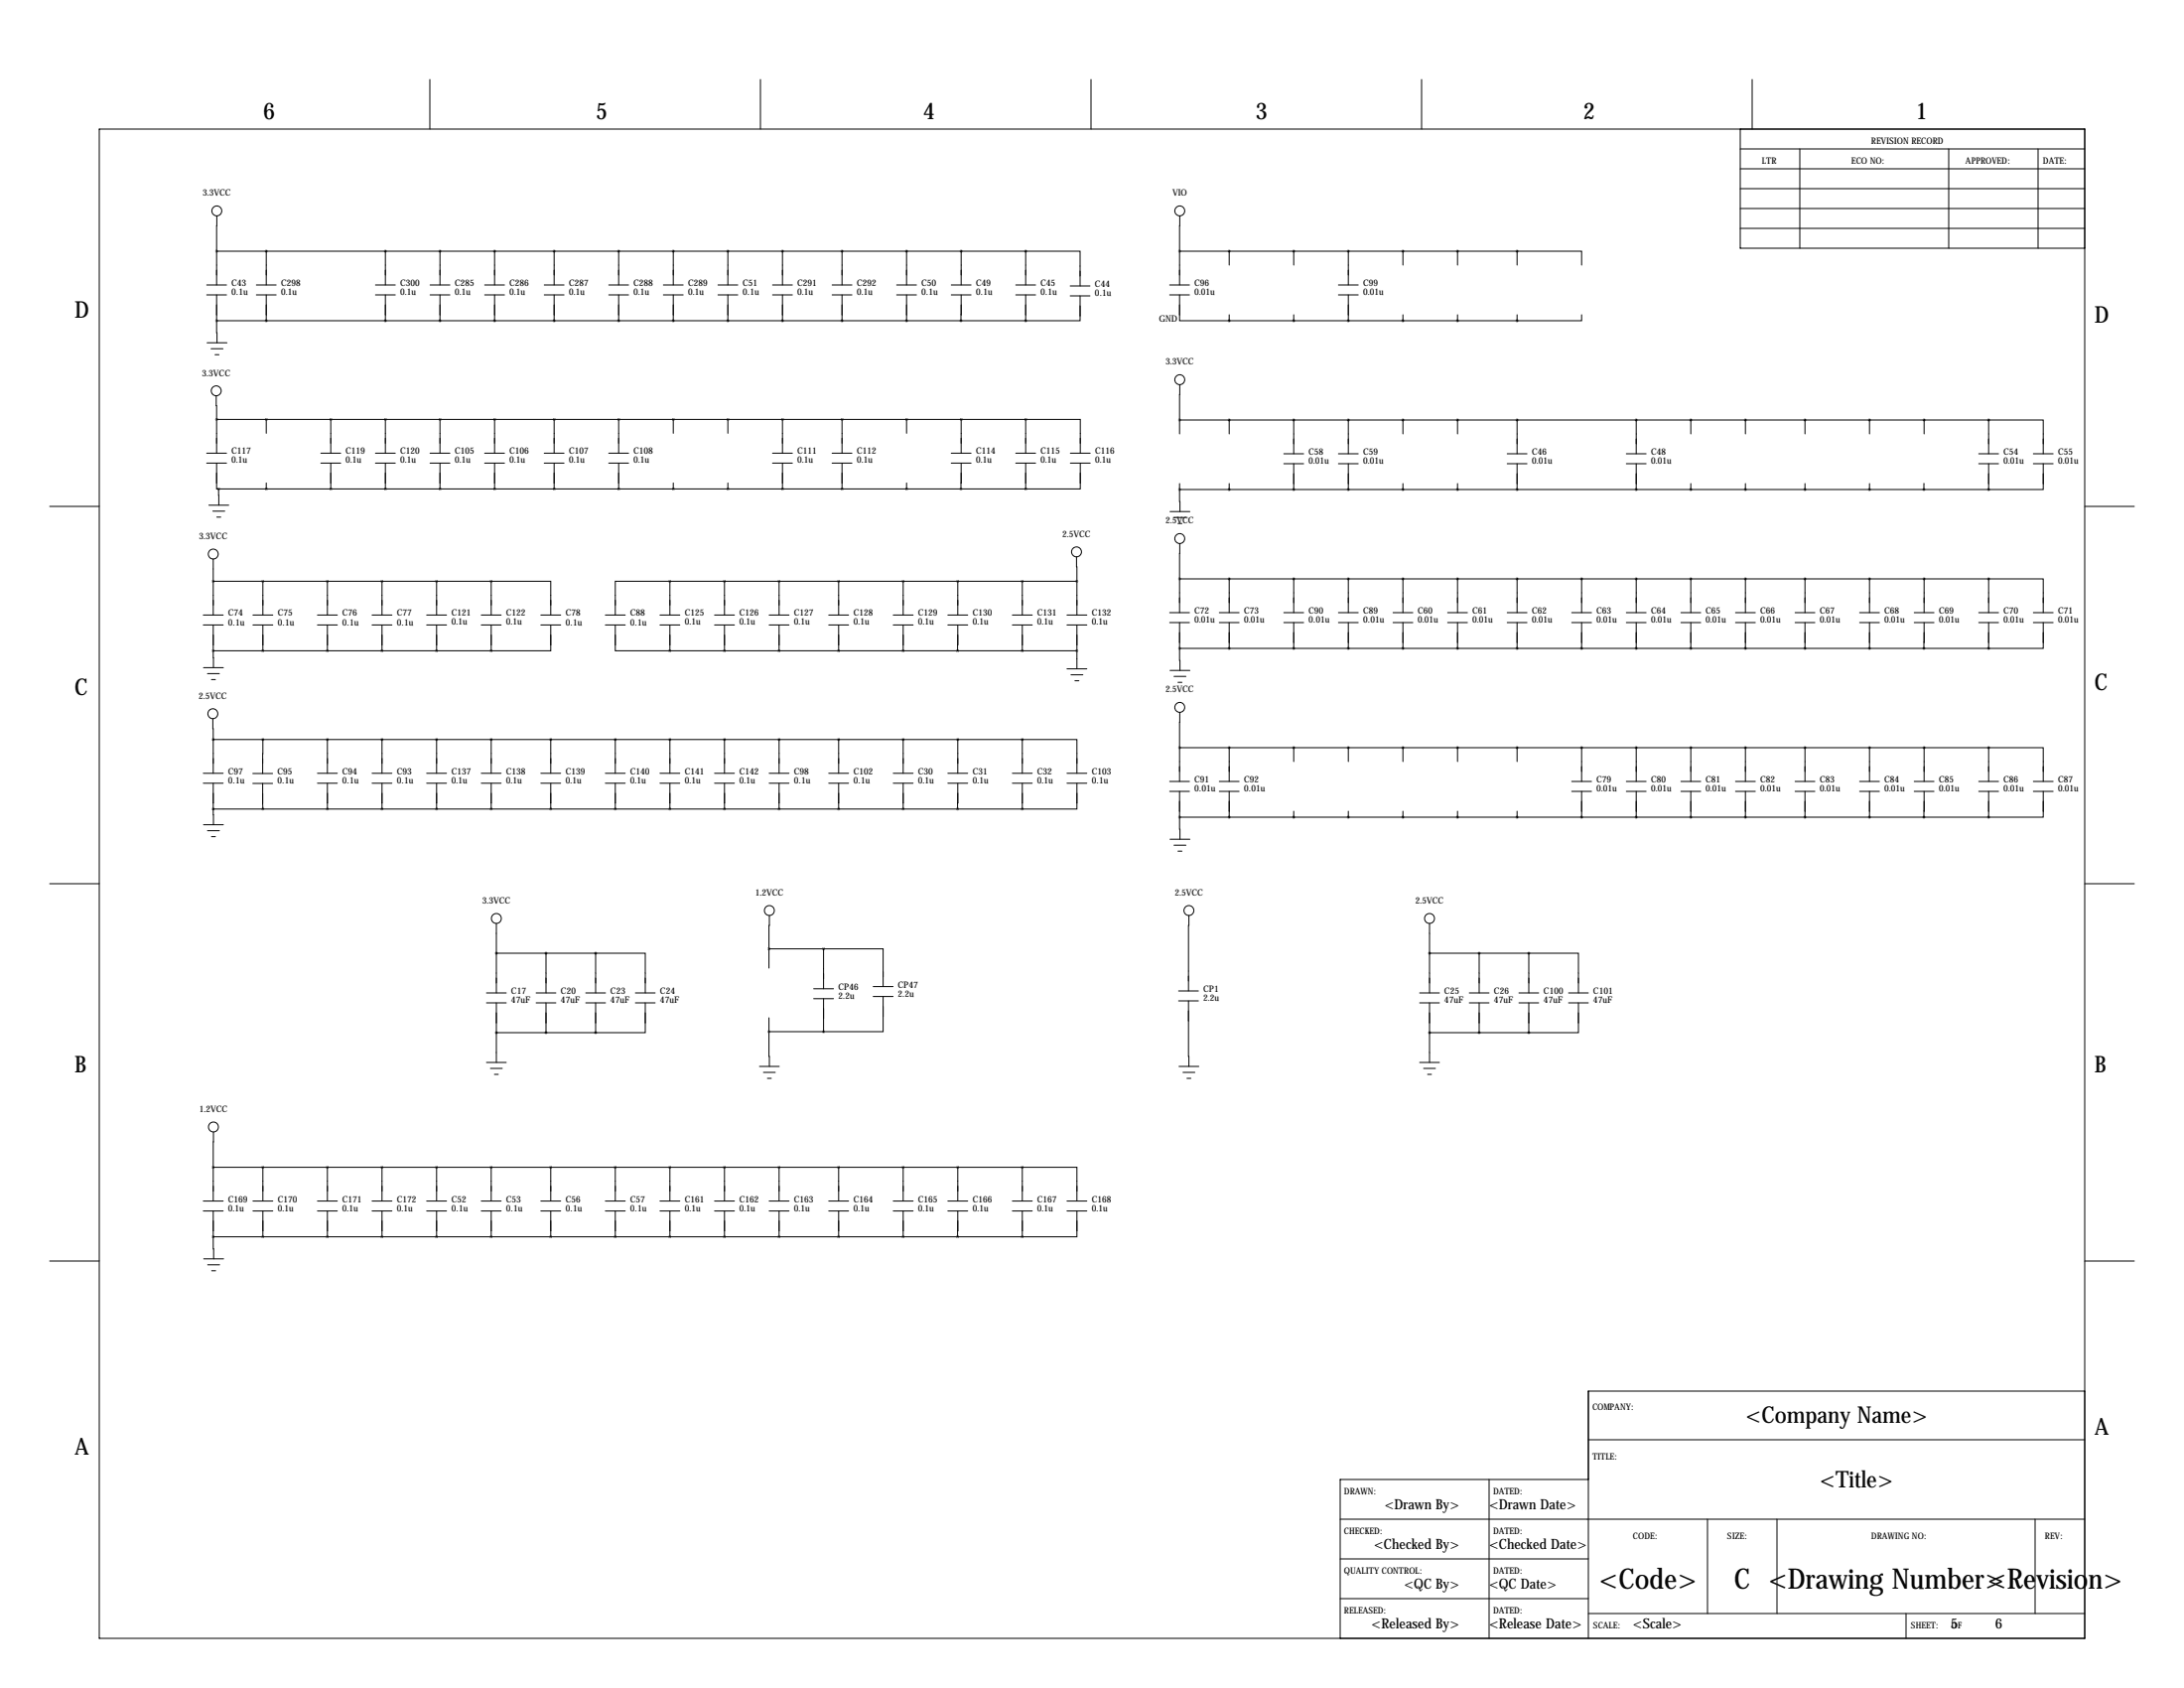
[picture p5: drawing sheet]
<svg xmlns="http://www.w3.org/2000/svg" width="559mm" height="432mm" viewBox="0 0 559 432" stroke-linecap="round" stroke-linejoin="round" font-family="sans-serif">
<g fill="none" stroke="#000" stroke-width=".25">
<path d="M25.4 33h508v386.1h-508zM110 20.3v12.7M194.6 20.3v12.7M279.1 20.3v12.7M363.7 20.3v12.7M445.3 38.1h88.1M445.3 33v30.5h88.1M448.3 20.3v12.7M460.5 38.1v25.4M498.6 38.1v25.4M521.5 38.1v25.4M55.5 55.2l-.1 9.1"/>
<path d="M301.9 55.2l-.1 9.1M445.3 48.3h88.1M445.3 43.2h88.1M445.3 53.3h88.1M445.3 58.4h88.1M52.9 72.9h5.1M52.9 75.4h5.1M55.4 64.3v8.6M55.4 75.4v6.6M55.4 64.3h207M65.6 72.9h5.1M65.6 75.4h5.1"/>
<path d="M68.1 64.3v8.6M68.1 75.4v6.6M96.1 72.9h5M96.1 75.4h5M98.6 64.3v8.6M98.6 75.4v6.6M110 72.9h5.1M110 75.4h5.1M112.6 64.3v8.6M112.6 75.4v6.6M124 72.9h5.1M124 75.4h5.1"/>
<path d="M126.5 64.3v8.6M126.5 75.4v6.6M139.2 72.9h5.1M139.2 75.4h5.1M141.8 64.3v8.6M141.8 75.4v6.6M155.8 72.9h5M155.8 75.4h5M158.3 64.3v8.6M158.3 75.4v6.6M169.7 72.9h5.1M169.7 75.4h5.1"/>
<path d="M172.3 64.3v8.6M172.3 75.4v6.6M183.7 72.9h5.1M183.7 75.4h5.1M186.2 64.3v8.6M186.2 75.4v6.6M197.7 72.9h5M197.7 75.4h5M200.2 64.3v8.6M200.2 75.4v6.6M212.9 72.9h5.1M212.9 75.4h5.1"/>
<path d="M215.4 64.3v8.6M215.4 75.4v6.6M229.4 72.9h5.1M229.4 75.4h5.1M232 64.3v8.6M232 75.4v6.6M243.4 72.9h5.1M243.4 75.4h5.1M245.9 75.4v6.6M245.9 64.3v8.6M259.9 72.9h5.1M259.9 75.4h5.1"/>
<path d="M262.4 64.3h14v8.9M262.4 75.4v6.6M262.4 64.3v8.6M273.8 73.2h5.1M273.8 75.7h5.1M276.4 75.7v6.3h-14M299.3 72.9h5M299.3 75.4h5M301.8 75.4v6.6h12.7M301.8 64.3v8.6M301.8 64.3h86.4M314.5 64.3v3.5"/>
<path d="M331 64.3v3.5M342.4 72.9h5.1M342.4 75.4h5.1M345 64.3v8.6M345 75.4v6.6M359 64.3v3.5M372.9 64.3v3.5M388.2 64.3h16.5v3.5M388.2 64.3v3.5M53 87.7h5.1M54 89.2h3M55 90.7h1"/>
<path d="M55.4 82l.1 5.7M55.4 82h207M301.9 98.4l-.1 9M314.5 80.5v1.5M314.5 82h73.7M331 80.5v1.5M359 80.5v1.5M372.9 80.5v1.5M388.2 80.5v1.5M404.7 80.5v1.5h-16.5M52.9 115.9h5.1M52.9 118.5h5.1"/>
<path d="M55.3 101.2l.1 6.1M55.4 118.5v6.6h.5M55.4 107.3v8.6M55.4 107.3h207M68.1 107.3v3.5M82.1 115.9h5.1M82.1 118.5h5.1M84.6 107.3v8.6M84.6 118.5v6.6M96.1 115.9h5M96.1 118.5h5M98.6 107.3v8.6"/>
<path d="M98.6 118.5v6.6M110 115.9h5.1M110 118.5h5.1M112.6 107.3v8.6M112.6 118.5v6.6M124 115.9h5.1M124 118.5h5.1M126.5 107.3v8.6M126.5 118.5v6.6M139.2 115.9h5.1M139.2 118.5h5.1M141.8 107.3v8.6"/>
<path d="M141.8 118.5v6.6M155.8 115.9h5M155.8 118.5h5M158.3 107.3v8.6M158.3 118.5v6.6M172.3 107.3v3.5M186.2 107.3v3.5M197.7 115.9h5M197.7 118.5h5M200.2 107.3v8.6M200.2 118.5v6.6M212.9 115.9h5.1"/>
<path d="M212.9 118.5h5.1M215.4 107.3v8.6M215.4 118.5v6.6M232 107.3v3.5M243.4 115.9h5.1M243.4 118.5h5.1M245.9 118.5v6.6M245.9 107.3v8.6M259.9 115.9h5.1M259.9 118.5h5.1M262.4 107.3h14v8.6M262.4 107.3v8.6"/>
<path d="M262.4 118.5v6.6M273.9 115.9h5M273.9 118.5h5M276.4 118.5v6.6h-14M301.8 107.4v3.6M301.8 107.4h207M314.5 107.4v3.6M328.5 116.1h5.1M328.5 118.6h5.1M331 107.4v8.7M331 118.6v6.6M342.4 116.1h5.1"/>
<path d="M342.4 118.6h5.1M345 107.4v8.7M345 118.6v6.6M359 107.4v3.6M372.9 107.4v3.6M385.6 116.1h5.1M385.6 118.6h5.1M388.2 107.4v8.7M388.2 118.6v6.6M416.1 116.1h5.1M416.1 118.6h5.1M418.6 107.4v8.7"/>
<path d="M418.6 118.6v6.6M432.6 107.4v3.6M446.6 107.4v3.6M461.8 107.4v3.6M478.3 107.4v3.6M492.3 107.4v3.6M506.3 116.1h5.1M506.3 118.6h5.1M508.8 107.4h14v8.7M508.8 107.4v8.7M508.8 118.6v6.6M520.2 116.1h5.1"/>
<path d="M520.2 118.6h5.1M522.8 118.6v6.6h-14M12.7 129.5h12.7M53.4 129.2h5.1M54.5 130.8h3M55.5 132.3h1M55.9 125.1l.1 4.1M55.9 125.1h206.5M68.1 123.5v1.6M172.3 123.5v1.6M186.2 123.5v1.6M232 123.5v1.6"/>
<path d="M299.4 130.9h5M300.4 132.4h3M301.4 133.9h1M301.8 125.2l.1 5.7M301.8 123.7v1.5M301.8 125.2h207M301.9 139l-.1 9.1M314.5 123.7v1.5M359 123.7v1.5M372.9 123.7v1.5M432.6 123.7v1.5M446.6 123.7v1.5"/>
<path d="M461.8 123.7v1.5M478.3 123.7v1.5M492.3 123.7v1.5M533.4 129.5h12.7M52 157.3h5.1M52 159.9h5.1M54.6 143v14.3M54.6 159.9v6.6M54.6 148.7h71.1M64.7 157.3h5.1M64.7 159.9h5.1M67.3 148.7v8.6"/>
<path d="M67.3 159.9v6.6M81.2 157.3h5.1M81.2 159.9h5.1M83.8 148.7v8.6M83.8 159.9v6.6M95.2 157.3h5.1M95.2 159.9h5.1M97.7 148.7v8.6M97.7 159.9v6.6M109.2 157.3h5M109.2 159.9h5M111.7 148.7v8.6"/>
<path d="M111.7 159.9v6.6M123.1 157.3h5.1M123.1 159.9h5.1M125.7 148.7h15.2v8.6M125.7 148.7v8.6M125.7 159.9v6.6M138.4 157.3h5.1M138.4 159.9h5.1M140.9 159.9v6.6h-15.2M154.9 157.3h5.1M154.9 159.9h5.1M157.4 159.9v6.6h14"/>
<path d="M168.9 157.3h5M168.9 159.9h5M171.4 148.7h-14v8.6M171.4 148.7v8.6M171.4 159.9v6.6M171.4 148.7h104.1M182.8 157.3h5.1M182.8 159.9h5.1M185.4 148.7v8.6M185.4 159.9v6.6M196.8 157.3h5.1M196.8 159.9h5.1"/>
<path d="M199.3 148.7v8.6M199.3 159.9v6.6M212 157.3h5.1M212 159.9h5.1M214.6 148.7v8.6M214.6 159.9v6.6M228.5 157.3h5.1M228.5 159.9h5.1M231.1 148.7v8.6M231.1 159.9v6.6M242.5 157.3h5.1M242.5 159.9h5.1"/>
<path d="M245.1 159.9l-.1 6.6M245.1 148.7v8.6M259 157.3h5.1M259 159.9h5.1M261.6 148.7v8.6M261.6 159.9v6.6M273 157.3h5.1M273 159.9h5.1M275.4 142.4l.1 6.3M275.5 148.7v8.6M275.5 159.9v11.2M299.3 156.7h5"/>
<path d="M299.3 159.3h5M301.8 148.1v8.6M301.8 159.3v6.6M301.8 148.1h207M312 156.7h5M312 159.3h5M314.5 148.1v8.6M314.5 159.3v6.6M328.5 156.7h5.1M328.5 159.3h5.1M331 148.1v8.6M331 159.3v6.6"/>
<path d="M342.4 156.7h5.1M342.4 159.3h5.1M345 148.1v8.6M345 159.3v6.6M356.4 156.7h5.1M356.4 159.3h5.1M359 148.1v8.6M359 159.3v6.6M370.4 156.7h5.1M370.4 159.3h5.1M372.9 148.1v8.6M372.9 159.3v6.6"/>
<path d="M385.6 156.7h5.1M385.6 159.3h5.1M388.2 148.1v8.6M388.2 159.3v6.6M402.1 156.7h5.1M402.1 159.3h5.1M404.7 148.1v8.6M404.7 159.3v6.6M416.1 156.7h5.1M416.1 159.3h5.1M418.6 148.1v8.6M418.6 159.3v6.6"/>
<path d="M430.1 156.7h5.1M430.1 159.3h5.1M432.6 148.1v8.6M432.6 159.3v6.6M444 156.7h5.1M444 159.3h5.1M446.6 148.1v8.6M446.6 159.3v6.6M459.3 156.7h5.1M459.3 159.3h5.1M461.8 148.1v8.6M461.8 159.3v6.6"/>
<path d="M475.8 156.7h5.1M475.8 159.3h5.1M478.3 148.1v8.6M478.3 159.3v6.6M489.8 156.7h5M489.8 159.3h5M492.3 159.3v6.6M492.3 148.1v8.6M506.3 156.7h5.1M506.3 159.3h5.1M508.8 148.1h14v8.6M508.8 148.1v8.6"/>
<path d="M508.8 159.3v6.6M520.2 156.7h5.1M520.2 159.3h5.1M522.8 159.3v6.6h-14M52.1 170.8h5M53.1 172.3h3M54.1 173.8h1M54.6 166.5v4.3M54.6 166.5h71.1M171.4 166.5h104.1M273 171.1h5.1M274 172.6h3.1"/>
<path d="M275 174.1h1M299.4 171.5h5M300.4 173h3M301.4 174.5h1M301.8 165.9l.1 5.6M301.8 165.9h207M52 197.8h5.1M54.5 183.8l.1 5.4M54.6 189.2v8.6M54.6 189.2h207M64.7 197.9h5M67.3 189.2l-.1 8.7"/>
<path d="M81.2 197.8h5.1M83.8 189.2v8.6M95.2 197.8h5.1M97.7 189.2v8.6M109.2 197.8h5M111.7 189.2v8.6M123.1 197.8h5.1M125.7 189.2v8.6M138.4 197.8h5.1M140.9 189.2v8.6M154.9 197.8h5.1M157.4 189.2v8.6"/>
<path d="M168.9 197.8h5M171.4 189.2v8.6M182.8 197.8h5.1M185.4 189.2v8.6M196.8 197.8h5.1M199.3 189.2v8.6M212 197.8h5.1M214.6 189.2v8.6M228.5 197.8h5.1M231.1 189.2v8.6M242.5 197.8h5.1M245.1 189.2v8.6"/>
<path d="M259 197.8h5.1M261.6 189.2h13.9v8.6M261.6 189.2v8.6M273 197.8h5.1M299.3 199.9h5M301.8 191.3v8.6M301.8 191.3h207M301.9 182.2l-.1 9.1M312 199.9h5M314.5 191.3v8.6M331 191.3v3.5M345 191.3v3.5"/>
<path d="M359 191.3v3.5M372.9 191.3v3.5M388.2 191.3v3.5M402.1 199.9h5.1M404.7 191.3v8.6M416.1 199.9h5.1M418.6 191.3v8.6M430.1 199.9h5.1M432.6 191.3v8.6M444 199.9h5.1M446.6 191.3v8.6M459.3 199.9h5.1"/>
<path d="M461.8 191.3v8.6M475.8 199.9h5.1M478.3 191.3v8.6M489.8 199.9h5M492.3 191.3v8.6M506.3 199.9h5.1M508.8 191.3h14v8.6M508.8 191.3v8.6M520.2 199.9h5.1M52 200.4h5.1M52.1 211h5M53.1 212.5h3"/>
<path d="M54.1 214h1M54.6 207v4M54.6 200.4v6.6M54.6 207h207M64.7 200.4h5M67.2 200.4l.1 6.6M81.2 200.4h5.1M83.8 200.4v6.6M95.2 200.4h5.1M97.7 200.4v6.6M109.2 200.4h5M111.7 200.4v6.6"/>
<path d="M123.1 200.4h5.1M125.7 200.4v6.6M138.4 200.4h5.1M140.9 200.4v6.6M154.9 200.4h5.1M157.4 200.4v6.6M168.9 200.4h5M171.4 200.4v6.6M182.8 200.4h5.1M185.4 200.4v6.6M196.8 200.4h5.1M199.3 200.4v6.6"/>
<path d="M212 200.4h5.1M214.6 200.4v6.6M228.5 200.4h5.1M231.1 200.4v6.6M242.5 200.4h5.1M245.1 200.4l-.1 6.6M259 200.4h5.1M261.6 200.4v6.6M273 200.4h5.1M275.5 200.4v6.6h-13.9M299.3 202.4h5M299.4 214.7h5"/>
<path d="M300.4 216.2h3M301.4 217.7h1M301.8 209l.1 5.7M301.8 202.4v6.6M301.8 209h207M312 202.4h5M314.5 202.4v6.6M331 207.5v1.5M345 207.5v1.5M359 207.5v1.5M372.9 207.5v1.5M388.2 207.5v1.5"/>
<path d="M402.1 202.4h5.1M404.7 202.4v6.6M416.1 202.4h5.1M418.6 202.4v6.6M430.1 202.4h5.1M432.6 202.4v6.6M444 202.4h5.1M446.6 202.4v6.6M459.3 202.4h5.1M461.8 202.4v6.6M475.8 202.4h5.1M478.3 202.4v6.6"/>
<path d="M489.8 202.4h5M492.3 202.4v6.6M506.3 202.4h5.1M508.8 202.4v6.6M520.2 202.4h5.1M522.8 202.4v6.6h-14M12.7 226.1h12.7M127 236.2v17.8M196.8 234.2l-.1 8.5M304.2 234.2a241.5 241.5 0 0 0-.1 19.3M365.8 236.2v17.8M533.4 226.1h12.7"/>
<path d="M124.5 254h5M124.5 256.5h5M127 256.5v15.3M127 243.8h25.4M137.2 254h5M137.2 256.5h5M139.7 243.8v10.2M139.7 256.5v7.7M149.9 254h5M149.9 256.5h5M152.4 243.8h12.7v10.2M152.4 243.8v10.2"/>
<path d="M152.4 256.5v7.7M162.6 254h5M162.6 256.5h5M165.1 256.5v7.7h-12.7M196.7 242.7v4.9M196.7 242.7h14M208.2 252.9h5.1M208.2 255.5h5.1M210.7 242.7h15.3v9.7M210.7 242.7v10.2M210.7 255.5v8.4M223.4 252.4h5.1"/>
<path d="M223.4 254.9h5.1M226 254.9v9h-15.3M301.5 253.5h5.1M301.5 256h5.1M304.1 256l.1 16.8M363.2 254h5.1M363.2 256.5h5.1M365.8 256.5v15.3M365.8 243.8h25.4M375.9 254h5.1M375.9 256.5h5.1M378.5 243.8v10.2"/>
<path d="M378.5 256.5v7.7M388.6 254h5.1M388.6 256.5h5.1M391.2 243.8h12.7v10.2M391.2 243.8v10.2M391.2 256.5v7.7M401.3 254h5.1M401.3 256.5h5.1M403.9 256.5v7.7h-12.7M124.5 271.8h5M125.5 273.3h3M126.5 274.8h1"/>
<path d="M127 264.2h25.4M194.3 272.8h5.1M195.3 274.3h3.1M196.3 275.8h1.1M196.7 263.9l.1 8.9M196.7 260.3v3.6M196.7 263.9h14M301.7 272.8h5M302.7 274.3h3M303.7 275.8h1M363.2 271.8h5.1M364.2 273.3h3.1"/>
<path d="M365.3 274.8h1M365.8 264.2h25.4M54.6 298.6v8.6M54.6 298.6h207M54.6 289.6v9M67.3 298.6v8.6M83.8 298.6v8.6M97.7 298.6v8.6M111.7 298.6v8.6M125.7 298.6v8.6M140.9 298.6v8.6M157.4 298.6v8.6"/>
<path d="M171.4 298.6v8.6M185.4 298.6v8.6M199.3 298.6v8.6M214.6 298.6v8.6M231.1 298.6v8.6M245.1 298.6v8.6M261.6 298.6h13.9v8.6M261.6 298.6v8.6M52 307.2h5.1M52 309.8h5.1M54.6 316.4l.1 5.6M54.6 309.8v6.6"/>
<path d="M54.6 316.4h207M64.7 307.2h5.1M64.7 309.8h5.1M67.3 309.8v6.6M81.2 307.2h5.1M81.2 309.8h5.1M83.8 309.8v6.6M95.2 307.2h5.1M95.2 309.8h5.1M97.7 309.8v6.6M109.2 307.2h5M109.2 309.8h5"/>
<path d="M111.7 309.8v6.6M123.1 307.2h5.1M123.1 309.8h5.1M125.7 309.8v6.6M138.4 307.2h5.1M138.4 309.8h5.1M140.9 309.8v6.6M154.9 307.2h5.1M154.9 309.8h5.1M157.4 309.8v6.6M168.9 307.2h5M168.9 309.8h5"/>
<path d="M171.4 309.8v6.6M182.8 307.2h5.1M182.8 309.8h5.1M185.4 309.8v6.6M196.8 307.2h5.1M196.8 309.8h5.1M199.3 309.8v6.6M212 307.2h5.1M212 309.8h5.1M214.6 309.8v6.6M228.5 307.2h5.1M228.5 309.8h5.1"/>
<path d="M231.1 309.8v6.6M242.5 307.2h5.1M242.5 309.8h5.1M245.1 309.8l-.1 6.6M259 307.2h5.1M259 309.8h5.1M261.6 309.8v6.6M273 307.2h5.1M273 309.8h5.1M275.5 309.8v6.6h-13.9M12.7 322.6h12.7M52.1 322h5.1"/>
<path d="M53.1 323.5h3.1M54.2 325.1h1M533.4 322.6h12.7M533.4 355.9h-127v63.2M381 378.5v40.6M406.4 368.3h127M406.4 378.5h-63.5v40.6M342.9 388.6h190.5M342.9 398.8h63.5M436.9 388.6v24.1M454.7 388.6v24.1M520.7 388.6v24.1"/>
<path d="M342.9 408.9h63.5M406.4 412.7h127M487.7 412.7v6.4"/>
<circle cx="55.5" cy="53.9" r="1.27"/>
<circle cx="301.9" cy="53.9" r="1.27"/>
<circle cx="55.3" cy="100" r="1.27"/>
<circle cx="301.9" cy="97.1" r="1.27"/>
<circle cx="301.9" cy="137.8" r="1.27"/>
<circle cx="54.6" cy="141.7" r="1.27"/>
<circle cx="275.4" cy="141.2" r="1.27"/>
<circle cx="54.5" cy="182.6" r="1.27"/>
<circle cx="301.9" cy="180.9" r="1.27"/>
<circle cx="127" cy="234.9" r="1.27"/>
<circle cx="196.8" cy="232.9" r="1.27"/>
<circle cx="304.2" cy="232.9" r="1.27"/>
<circle cx="365.8" cy="234.9" r="1.27"/>
<circle cx="54.6" cy="288.3" r="1.27"/>
</g>
<path d="M262.4 64.3a.05 .05 0 0 0 .1 0 .05 .05 0 0 0-.1 0zM231.9 64.3a.05 .05 0 0 0 .1 0 .05 .05 0 0 0-.1 0zM215.4 64.3a.05 .05 0 0 0 .1 0 .05 .05 0 0 0-.1 0zM186.2 64.3a.05 .05 0 0 0 .1 0 .05 .05 0 0 0-.1 0zM172.2 64.3a.05 .05 0 0 0 .1 0 .05 .05 0 0 0-.1 0zM126.5 64.3a.05 .05 0 0 0 .1 0 .05 .05 0 0 0-.1 0zM112.5 64.3a.05 .05 0 0 0 .1 0 .05 .05 0 0 0-.1 0zM245.8 82a.05 .05 0 0 0 .1 0 .05 .05 0 0 0-.1 0zM231.9 82a.05 .05 0 0 0 .1 0 .05 .05 0 0 0-.1 0zM215.4 82a.05 .05 0 0 0 .1 0 .05 .05 0 0 0-.1 0zM186.2 82a.05 .05 0 0 0 .1 0 .05 .05 0 0 0-.1 0zM172.2 82a.05 .05 0 0 0 .1 0 .05 .05 0 0 0-.1 0zM126.5 82a.05 .05 0 0 0 .1 0 .05 .05 0 0 0-.1 0zM112.5 82a.05 .05 0 0 0 .1 0 .05 .05 0 0 0-.1 0zM262.4 107.3a.05 .05 0 0 0 .1 0 .05 .05 0 0 0-.1 0zM231.9 107.3a.05 .05 0 0 0 .1 0 .05 .05 0 0 0-.1 0zM215.4 107.3a.05 .05 0 0 0 .1 0 .05 .05 0 0 0-.1 0zM186.2 107.3a.05 .05 0 0 0 .1 0 .05 .05 0 0 0-.1 0zM172.2 107.3a.05 .05 0 0 0 .1 0 .05 .05 0 0 0-.1 0zM126.5 107.3a.05 .05 0 0 0 .1 0 .05 .05 0 0 0-.1 0zM112.5 107.3a.05 .05 0 0 0 .1 0 .05 .05 0 0 0-.1 0zM84.6 107.3a.05 .05 0 0 0 .1 0 .05 .05 0 0 0-.1 0zM262.4 125.1a.05 .05 0 0 0 .1 0 .05 .05 0 0 0-.1 0zM245.8 125.1a.05 .05 0 0 0 .1 0 .05 .05 0 0 0-.1 0zM231.9 125.1a.05 .05 0 0 0 .1 0 .05 .05 0 0 0-.1 0zM215.4 125.1a.05 .05 0 0 0 .1 0 .05 .05 0 0 0-.1 0zM186.2 125.1a.05 .05 0 0 0 .1 0 .05 .05 0 0 0-.1 0zM172.2 125.1a.05 .05 0 0 0 .1 0 .05 .05 0 0 0-.1 0zM126.5 125.1a.05 .05 0 0 0 .1 0 .05 .05 0 0 0-.1 0zM112.5 125.1a.05 .05 0 0 0 .1 0 .05 .05 0 0 0-.1 0zM84.6 125.1a.05 .05 0 0 0 .1 0 .05 .05 0 0 0-.1 0zM261.5 148.7a.05 .05 0 0 0 .1 0 .05 .05 0 0 0-.1 0zM245 148.7a.05 .05 0 0 0 .1 0 .05 .05 0 0 0-.1 0zM199.3 148.7a.05 .05 0 0 0 .1 0 .05 .05 0 0 0-.1 0zM185.3 148.7a.05 .05 0 0 0 .1 0 .05 .05 0 0 0-.1 0zM97.7 148.7a.05 .05 0 0 0 .1 0 .05 .05 0 0 0-.1 0zM83.7 148.7a.05 .05 0 0 0 .1 0 .05 .05 0 0 0-.1 0zM67.2 148.7a.05 .05 0 0 0 .1 0 .05 .05 0 0 0-.1 0zM261.5 166.5a.05 .05 0 0 0 .1 0 .05 .05 0 0 0-.1 0zM199.3 166.5a.05 .05 0 0 0 .1 0 .05 .05 0 0 0-.1 0zM185.3 166.5a.05 .05 0 0 0 .1 0 .05 .05 0 0 0-.1 0zM97.7 166.5a.05 .05 0 0 0 .1 0 .05 .05 0 0 0-.1 0zM83.7 166.5a.05 .05 0 0 0 .1 0 .05 .05 0 0 0-.1 0zM67.2 166.5a.05 .05 0 0 0 .1 0 .05 .05 0 0 0-.1 0zM261.5 189.2a.05 .05 0 0 0 .1 0 .05 .05 0 0 0-.1 0zM245 189.2a.05 .05 0 0 0 .1 0 .05 .05 0 0 0-.1 0zM199.3 189.2a.05 .05 0 0 0 .1 0 .05 .05 0 0 0-.1 0zM185.3 189.2a.05 .05 0 0 0 .1 0 .05 .05 0 0 0-.1 0zM157.4 189.2a.05 .05 0 0 0 .1 0 .05 .05 0 0 0-.1 0zM97.7 189.2a.05 .05 0 0 0 .1 0 .05 .05 0 0 0-.1 0zM83.7 189.2a.05 .05 0 0 0 .1 0 .05 .05 0 0 0-.1 0zM67.2 189.2a.05 .05 0 0 0 .1 0 .05 .05 0 0 0-.1 0zM261.5 207a.05 .05 0 0 0 .1 0 .05 .05 0 0 0-.1 0zM199.3 207a.05 .05 0 0 0 .1 0 .05 .05 0 0 0-.1 0zM185.3 207a.05 .05 0 0 0 .1 0 .05 .05 0 0 0-.1 0zM157.4 207a.05 .05 0 0 0 .1 0 .05 .05 0 0 0-.1 0zM97.7 207a.05 .05 0 0 0 .1 0 .05 .05 0 0 0-.1 0zM83.7 207a.05 .05 0 0 0 .1 0 .05 .05 0 0 0-.1 0zM67.2 207a.05 .05 0 0 0 .1 0 .05 .05 0 0 0-.1 0zM54.5 148.7a.05 .05 0 0 0 .1 0 .05 .05 0 0 0-.1 0zM54.5 189.2a.05 .05 0 0 0 .1 0 .05 .05 0 0 0-.1 0zM55.9 125.1a.05 .05 0 0 0 .1 0 .05 .05 0 0 0-.1 0zM54.5 166.5a.05 .05 0 0 0 .1 0 .05 .05 0 0 0-.1 0zM54.5 207a.05 .05 0 0 0 .1 0 .05 .05 0 0 0-.1 0zM275.5 166.5a.05 .05 0 0 0 .1 0 .05 .05 0 0 0-.1 0zM275.5 148.7a.05 .05 0 0 0 .1 0 .05 .05 0 0 0-.1 0zM261.5 298.6a.05 .05 0 0 0 .1 0 .05 .05 0 0 0-.1 0zM245 298.6a.05 .05 0 0 0 .1 0 .05 .05 0 0 0-.1 0zM199.3 298.6a.05 .05 0 0 0 .1 0 .05 .05 0 0 0-.1 0zM185.3 298.6a.05 .05 0 0 0 .1 0 .05 .05 0 0 0-.1 0zM157.4 298.6a.05 .05 0 0 0 .1 0 .05 .05 0 0 0-.1 0zM97.7 298.6a.05 .05 0 0 0 .1 0 .05 .05 0 0 0-.1 0zM83.7 298.6a.05 .05 0 0 0 .1 0 .05 .05 0 0 0-.1 0zM67.2 298.6a.05 .05 0 0 0 .1 0 .05 .05 0 0 0-.1 0zM261.5 316.4a.05 .05 0 0 0 .1 0 .05 .05 0 0 0-.1 0zM199.3 316.4a.05 .05 0 0 0 .1 0 .05 .05 0 0 0-.1 0zM185.3 316.4a.05 .05 0 0 0 .1 0 .05 .05 0 0 0-.1 0zM157.4 316.4a.05 .05 0 0 0 .1 0 .05 .05 0 0 0-.1 0zM97.7 316.4a.05 .05 0 0 0 .1 0 .05 .05 0 0 0-.1 0zM83.7 316.4a.05 .05 0 0 0 .1 0 .05 .05 0 0 0-.1 0zM67.2 316.4a.05 .05 0 0 0 .1 0 .05 .05 0 0 0-.1 0zM54.5 298.6a.05 .05 0 0 0 .1 0 .05 .05 0 0 0-.1 0zM54.5 316.4a.05 .05 0 0 0 .1 0 .05 .05 0 0 0-.1 0zM196.7 242.7a.05 .05 0 0 0 .1 0 .05 .05 0 0 0-.1 0zM196.7 263.9a.05 .05 0 0 0 .1 0 .05 .05 0 0 0-.1 0zM478.3 107.4a.05 .05 0 0 0 .1 0 .05 .05 0 0 0-.1 0zM418.6 107.4a.05 .05 0 0 0 .1 0 .05 .05 0 0 0-.1 0zM388.1 107.4a.05 .05 0 0 0 .1 0 .05 .05 0 0 0-.1 0zM358.9 107.4a.05 .05 0 0 0 .1 0 .05 .05 0 0 0-.1 0zM492.2 125.2a.05 .05 0 0 0 .1 0 .05 .05 0 0 0-.1 0zM478.3 125.2a.05 .05 0 0 0 .1 0 .05 .05 0 0 0-.1 0zM418.6 125.2a.05 .05 0 0 0 .1 0 .05 .05 0 0 0-.1 0zM388.1 125.2a.05 .05 0 0 0 .1 0 .05 .05 0 0 0-.1 0zM358.9 125.2a.05 .05 0 0 0 .1 0 .05 .05 0 0 0-.1 0zM478.3 148.1a.05 .05 0 0 0 .1 0 .05 .05 0 0 0-.1 0zM418.6 148.1a.05 .05 0 0 0 .1 0 .05 .05 0 0 0-.1 0zM404.6 148.1a.05 .05 0 0 0 .1 0 .05 .05 0 0 0-.1 0zM388.1 148.1a.05 .05 0 0 0 .1 0 .05 .05 0 0 0-.1 0zM358.9 148.1a.05 .05 0 0 0 .1 0 .05 .05 0 0 0-.1 0zM492.2 165.9a.05 .05 0 0 0 .1 0 .05 .05 0 0 0-.1 0zM478.3 165.9a.05 .05 0 0 0 .1 0 .05 .05 0 0 0-.1 0zM418.6 165.9a.05 .05 0 0 0 .1 0 .05 .05 0 0 0-.1 0zM404.6 165.9a.05 .05 0 0 0 .1 0 .05 .05 0 0 0-.1 0zM388.1 165.9a.05 .05 0 0 0 .1 0 .05 .05 0 0 0-.1 0zM358.9 165.9a.05 .05 0 0 0 .1 0 .05 .05 0 0 0-.1 0zM478.3 191.3a.05 .05 0 0 0 .1 0 .05 .05 0 0 0-.1 0zM418.6 191.3a.05 .05 0 0 0 .1 0 .05 .05 0 0 0-.1 0zM404.6 191.3a.05 .05 0 0 0 .1 0 .05 .05 0 0 0-.1 0zM388.1 191.3a.05 .05 0 0 0 .1 0 .05 .05 0 0 0-.1 0zM358.9 191.3a.05 .05 0 0 0 .1 0 .05 .05 0 0 0-.1 0zM492.2 209a.05 .05 0 0 0 .1 0 .05 .05 0 0 0-.1 0zM478.3 209a.05 .05 0 0 0 .1 0 .05 .05 0 0 0-.1 0zM418.6 209a.05 .05 0 0 0 .1 0 .05 .05 0 0 0-.1 0zM404.6 209a.05 .05 0 0 0 .1 0 .05 .05 0 0 0-.1 0zM388.1 209a.05 .05 0 0 0 .1 0 .05 .05 0 0 0-.1 0zM358.9 209a.05 .05 0 0 0 .1 0 .05 .05 0 0 0-.1 0zM388.1 64.3a.05 .05 0 0 0 .1 0 .05 .05 0 0 0-.1 0zM358.9 64.3a.05 .05 0 0 0 .1 0 .05 .05 0 0 0-.1 0zM388.1 82a.05 .05 0 0 0 .1 0 .05 .05 0 0 0-.1 0zM358.9 82a.05 .05 0 0 0 .1 0 .05 .05 0 0 0-.1 0zM378.4 243.8a.05 .05 0 0 0 .1 0 .05 .05 0 0 0-.1 0zM391.1 243.8a.05 .05 0 0 0 .1 0 .05 .05 0 0 0-.1 0zM365.7 243.8a.05 .05 0 0 0 .1 0 .05 .05 0 0 0-.1 0zM365.7 264.2a.05 .05 0 0 0 .1 0 .05 .05 0 0 0-.1 0zM378.4 264.2a.05 .05 0 0 0 .1 0 .05 .05 0 0 0-.1 0zM391.1 264.2a.05 .05 0 0 0 .1 0 .05 .05 0 0 0-.1 0zM262.4 82a.05 .05 0 0 0 .1 0 .05 .05 0 0 0-.1 0z" fill="#000" stroke="#000" stroke-width=".63"/>
<g font-size="7.3">
<text x="409.2" y="406.4">&lt;Code&gt;</text>
<text x="443.7" y="406.4">C &lt;Drawing Number&gt;</text>
<text x="508.5" y="406.4">&lt;Revision&gt;</text>
</g>
<g font-size="5.9">
<text x="67.3" y="30.5">6</text>
<text x="152.4" y="30.5">5</text>
<text x="236.2" y="30.5">4</text>
<text x="321.3" y="30.5">3</text>
<text x="405.1" y="30.5">2</text>
<text x="490.2" y="30.5">1</text>
<text x="19" y="81.3">D</text>
<text x="535.9" y="82.6">D</text>
<text x="19" y="177.8">C</text>
<text x="535.9" y="176.5">C</text>
<text x="19" y="274.3">B</text>
<text x="535.9" y="274.3">B</text>
<text x="446.6" y="364">&lt;Company Name&gt;</text>
<text x="535.9" y="367">A</text>
<text x="19" y="372.1">A</text>
<text x="465.6" y="380.5">&lt;Title&gt;</text>
</g>
<g font-size="3.6">
<text x="354.3" y="386.1">&lt;Drawn By&gt;</text>
<text x="381" y="386.1">&lt;Drawn Date&gt;</text>
<text x="351.6" y="396.2">&lt;Checked By&gt;</text>
<text x="381" y="396.2">&lt;Checked Date&gt;</text>
<text x="359.2" y="406.4">&lt;QC By&gt;</text>
<text x="381" y="406.4">&lt;QC Date&gt;</text>
<text x="350.9" y="416.6">&lt;Released By&gt;</text>
<text x="381" y="416.6">&lt;Release Date&gt;</text>
<text x="417.8" y="416.6">&lt;Scale&gt;</text>
<text x="499.1" y="416.6">5</text>
<text x="510.5" y="416.6">6</text>
</g>
<g font-size="2.3">
<text x="450.8" y="41.9">LTR</text>
<text x="473.7" y="41.9">ECO NO:</text>
<text x="478.8" y="36.8">REVISION RECORD</text>
<text x="502.9" y="41.9">APPROVED:</text>
<text x="522.7" y="41.9">DATE:</text>
<text x="51.9" y="50.1">3.3VCC</text>
<text x="300" y="50.1">VIO</text>
<text x="59.2" y="73.2">C43</text>
<text x="59.2" y="75.5">0.1u</text>
<text x="71.9" y="73.2">C298</text>
<text x="71.9" y="75.4">0.1u</text>
<text x="102.4" y="73.2">C300</text>
<text x="102.4" y="75.4">0.1u</text>
<text x="116.4" y="73.2">C285</text>
<text x="116.4" y="75.4">0.1u</text>
<text x="130.4" y="73.2">C286</text>
<text x="130.4" y="75.4">0.1u</text>
<text x="145.6" y="73.2">C287</text>
<text x="145.6" y="75.4">0.1u</text>
<text x="162.1" y="73.2">C288</text>
<text x="162.1" y="75.4">0.1u</text>
<text x="176.1" y="73.2">C289</text>
<text x="176.1" y="75.4">0.1u</text>
<text x="190" y="73.2">C51</text>
<text x="190" y="75.5">0.1u</text>
<text x="204" y="73.2">C291</text>
<text x="204" y="75.4">0.1u</text>
<text x="219.3" y="73.2">C292</text>
<text x="219.3" y="75.4">0.1u</text>
<text x="235.8" y="73.2">C50</text>
<text x="235.8" y="75.5">0.1u</text>
<text x="249.7" y="73.2">C49</text>
<text x="249.7" y="75.5">0.1u</text>
<text x="266.2" y="73.2">C45</text>
<text x="266.2" y="75.5">0.1u</text>
<text x="280.2" y="73.4">C44</text>
<text x="280.2" y="75.8">0.1u</text>
<text x="305.6" y="73.2">C96</text>
<text x="305.6" y="75.4">0.01u</text>
<text x="348.8" y="73.2">C99</text>
<text x="348.8" y="75.4">0.01u</text>
<text x="296.6" y="82.3">GND</text>
<text x="298.2" y="93.3">3.3VCC</text>
<text x="51.7" y="96.2">3.3VCC</text>
<text x="59.2" y="116.2">C117</text>
<text x="59.2" y="118.5">0.1u</text>
<text x="88.4" y="116.2">C119</text>
<text x="88.4" y="118.5">0.1u</text>
<text x="102.4" y="116.2">C120</text>
<text x="102.4" y="118.5">0.1u</text>
<text x="116.4" y="116.2">C105</text>
<text x="116.4" y="118.5">0.1u</text>
<text x="130.4" y="116.2">C106</text>
<text x="130.4" y="118.5">0.1u</text>
<text x="145.6" y="116.2">C107</text>
<text x="145.6" y="118.5">0.1u</text>
<text x="162.1" y="116.2">C108</text>
<text x="162.1" y="118.5">0.1u</text>
<text x="204" y="116.2">C111</text>
<text x="204" y="118.5">0.1u</text>
<text x="219.3" y="116.2">C112</text>
<text x="219.3" y="118.5">0.1u</text>
<text x="249.7" y="116.2">C114</text>
<text x="249.7" y="118.5">0.1u</text>
<text x="266.2" y="116.2">C115</text>
<text x="266.2" y="118.5">0.1u</text>
<text x="280.2" y="116.2">C116</text>
<text x="280.2" y="118.5">0.1u</text>
<text x="334.8" y="116.3">C58</text>
<text x="334.8" y="118.6">0.01u</text>
<text x="348.8" y="116.3">C59</text>
<text x="348.8" y="118.6">0.01u</text>
<text x="392" y="116.3">C46</text>
<text x="392" y="118.6">0.01u</text>
<text x="422.5" y="116.3">C48</text>
<text x="422.5" y="118.6">0.01u</text>
<text x="512.6" y="116.3">C54</text>
<text x="512.6" y="118.6">0.01u</text>
<text x="526.6" y="116.3">C55</text>
<text x="526.6" y="118.6">0.01u</text>
<text x="50.9" y="137.9">3.3VCC</text>
<text x="271.8" y="137.4">2.5VCC</text>
<text x="298.2" y="134">2.5VCC</text>
<text x="58.4" y="157.6">C74</text>
<text x="58.4" y="160">0.1u</text>
<text x="71.1" y="157.6">C75</text>
<text x="71.1" y="160">0.1u</text>
<text x="87.6" y="157.6">C76</text>
<text x="87.6" y="160">0.1u</text>
<text x="101.5" y="157.6">C77</text>
<text x="101.5" y="160">0.1u</text>
<text x="115.5" y="157.6">C121</text>
<text x="115.5" y="159.9">0.1u</text>
<text x="129.5" y="157.6">C122</text>
<text x="129.5" y="159.9">0.1u</text>
<text x="144.7" y="157.6">C78</text>
<text x="144.7" y="160">0.1u</text>
<text x="161.2" y="157.6">C88</text>
<text x="161.2" y="160">0.1u</text>
<text x="175.2" y="157.6">C125</text>
<text x="175.2" y="159.9">0.1u</text>
<text x="189.2" y="157.6">C126</text>
<text x="189.2" y="159.9">0.1u</text>
<text x="203.1" y="157.6">C127</text>
<text x="203.1" y="159.9">0.1u</text>
<text x="218.4" y="157.6">C128</text>
<text x="218.4" y="159.9">0.1u</text>
<text x="234.9" y="157.6">C129</text>
<text x="234.9" y="159.9">0.1u</text>
<text x="248.9" y="157.6">C130</text>
<text x="248.9" y="159.9">0.1u</text>
<text x="265.4" y="157.6">C131</text>
<text x="265.4" y="159.9">0.1u</text>
<text x="279.3" y="157.6">C132</text>
<text x="279.3" y="159.9">0.1u</text>
<text x="305.6" y="157">C72</text>
<text x="305.6" y="159.3">0.01u</text>
<text x="318.3" y="157">C73</text>
<text x="318.3" y="159.3">0.01u</text>
<text x="334.8" y="157">C90</text>
<text x="334.8" y="159.3">0.01u</text>
<text x="348.8" y="157">C89</text>
<text x="348.8" y="159.3">0.01u</text>
<text x="362.8" y="157">C60</text>
<text x="362.8" y="159.3">0.01u</text>
<text x="376.7" y="157">C61</text>
<text x="376.7" y="159.3">0.01u</text>
<text x="392" y="157">C62</text>
<text x="392" y="159.3">0.01u</text>
<text x="408.5" y="157">C63</text>
<text x="408.5" y="159.3">0.01u</text>
<text x="422.5" y="157">C64</text>
<text x="422.5" y="159.3">0.01u</text>
<text x="436.4" y="157">C65</text>
<text x="436.4" y="159.3">0.01u</text>
<text x="450.4" y="157">C66</text>
<text x="450.4" y="159.3">0.01u</text>
<text x="465.6" y="157">C67</text>
<text x="465.6" y="159.3">0.01u</text>
<text x="482.1" y="157">C68</text>
<text x="482.1" y="159.3">0.01u</text>
<text x="496.1" y="157">C69</text>
<text x="496.1" y="159.3">0.01u</text>
<text x="512.6" y="157">C70</text>
<text x="512.6" y="159.3">0.01u</text>
<text x="526.6" y="157">C71</text>
<text x="526.6" y="159.3">0.01u</text>
<text x="50.8" y="178.8">2.5VCC</text>
<text x="298.2" y="177.1">2.5VCC</text>
<text x="58.4" y="198.1">C97</text>
<text x="58.4" y="200.4">0.1u</text>
<text x="71" y="198.1">C95</text>
<text x="71" y="200.5">0.1u</text>
<text x="87.6" y="198.1">C94</text>
<text x="87.6" y="200.4">0.1u</text>
<text x="101.5" y="198.1">C93</text>
<text x="101.5" y="200.4">0.1u</text>
<text x="115.5" y="198.1">C137</text>
<text x="115.5" y="200.4">0.1u</text>
<text x="129.5" y="198.1">C138</text>
<text x="129.5" y="200.4">0.1u</text>
<text x="144.7" y="198.1">C139</text>
<text x="144.7" y="200.4">0.1u</text>
<text x="161.2" y="198.1">C140</text>
<text x="161.2" y="200.4">0.1u</text>
<text x="175.2" y="198.1">C141</text>
<text x="175.2" y="200.4">0.1u</text>
<text x="189.2" y="198.1">C142</text>
<text x="189.2" y="200.4">0.1u</text>
<text x="203.1" y="198.1">C98</text>
<text x="203.1" y="200.4">0.1u</text>
<text x="218.4" y="198.1">C102</text>
<text x="218.4" y="200.4">0.1u</text>
<text x="234.9" y="198.1">C30</text>
<text x="234.9" y="200.4">0.1u</text>
<text x="248.9" y="198.1">C31</text>
<text x="248.9" y="200.4">0.1u</text>
<text x="265.4" y="198.1">C32</text>
<text x="265.4" y="200.4">0.1u</text>
<text x="279.3" y="198.1">C103</text>
<text x="279.3" y="200.4">0.1u</text>
<text x="305.6" y="200.2">C91</text>
<text x="305.6" y="202.5">0.01u</text>
<text x="318.3" y="200.2">C92</text>
<text x="318.3" y="202.5">0.01u</text>
<text x="408.5" y="200.2">C79</text>
<text x="408.5" y="202.4">0.01u</text>
<text x="422.5" y="200.2">C80</text>
<text x="422.5" y="202.4">0.01u</text>
<text x="436.4" y="200.2">C81</text>
<text x="436.4" y="202.4">0.01u</text>
<text x="450.4" y="200.2">C82</text>
<text x="450.4" y="202.4">0.01u</text>
<text x="465.6" y="200.2">C83</text>
<text x="465.6" y="202.4">0.01u</text>
<text x="482.1" y="200.2">C84</text>
<text x="482.1" y="202.4">0.01u</text>
<text x="496.1" y="200.2">C85</text>
<text x="496.1" y="202.4">0.01u</text>
<text x="512.6" y="200.2">C86</text>
<text x="512.6" y="202.4">0.01u</text>
<text x="526.6" y="200.2">C87</text>
<text x="526.6" y="202.4">0.01u</text>
<text x="123.4" y="231.1">3.3VCC</text>
<text x="193.2" y="229.1">1.2VCC</text>
<text x="300.6" y="229.1">2.5VCC</text>
<text x="362.1" y="231.1">2.5VCC</text>
<text x="130.8" y="254.3">C17</text>
<text x="130.8" y="256.5">47uF</text>
<text x="143.5" y="254.3">C20</text>
<text x="143.5" y="256.5">47uF</text>
<text x="156.2" y="254.3">C23</text>
<text x="156.2" y="256.5">47uF</text>
<text x="168.9" y="254.3">C24</text>
<text x="168.9" y="256.5">47uF</text>
<text x="214.5" y="253.2">CP46</text>
<text x="214.5" y="255.5">2.2u</text>
<text x="229.8" y="252.6">CP47</text>
<text x="229.8" y="254.9">2.2u</text>
<text x="307.9" y="253.7">CP1</text>
<text x="307.9" y="256">2.2u</text>
<text x="369.6" y="254.3">C25</text>
<text x="369.6" y="256.5">47uF</text>
<text x="382.3" y="254.3">C26</text>
<text x="382.3" y="256.5">47uF</text>
<text x="395" y="254.3">C100</text>
<text x="395" y="256.5">47uF</text>
<text x="407.7" y="254.3">C101</text>
<text x="407.7" y="256.5">47uF</text>
<text x="51" y="284.5">1.2VCC</text>
<text x="58.4" y="307.5">C169</text>
<text x="58.4" y="309.8">0.1u</text>
<text x="71.1" y="307.5">C170</text>
<text x="71.1" y="309.8">0.1u</text>
<text x="87.6" y="307.5">C171</text>
<text x="87.6" y="309.8">0.1u</text>
<text x="101.5" y="307.5">C172</text>
<text x="101.5" y="309.8">0.1u</text>
<text x="115.5" y="307.5">C52</text>
<text x="115.5" y="309.9">0.1u</text>
<text x="129.5" y="307.5">C53</text>
<text x="129.5" y="309.9">0.1u</text>
<text x="144.7" y="307.5">C56</text>
<text x="144.7" y="309.9">0.1u</text>
<text x="161.2" y="307.5">C57</text>
<text x="161.2" y="309.9">0.1u</text>
<text x="175.2" y="307.5">C161</text>
<text x="175.2" y="309.8">0.1u</text>
<text x="189.2" y="307.5">C162</text>
<text x="189.2" y="309.8">0.1u</text>
<text x="203.1" y="307.5">C163</text>
<text x="203.1" y="309.8">0.1u</text>
<text x="218.4" y="307.5">C164</text>
<text x="218.4" y="309.8">0.1u</text>
<text x="234.9" y="307.5">C165</text>
<text x="234.9" y="309.8">0.1u</text>
<text x="248.9" y="307.5">C166</text>
<text x="248.9" y="309.8">0.1u</text>
<text x="265.4" y="307.5">C167</text>
<text x="265.4" y="309.8">0.1u</text>
<text x="279.3" y="307.5">C168</text>
<text x="279.3" y="309.8">0.1u</text>
<text x="407.4" y="360.7">COMPANY:</text>
<text x="407.4" y="373.4">TITLE:</text>
<text x="343.9" y="382.3">DRAWN:</text>
<text x="382" y="382.3">DATED:</text>
<text x="343.9" y="392.4">CHECKED:</text>
<text x="382" y="392.4">DATED:</text>
<text x="417.8" y="393.7">CODE:</text>
<text x="442" y="393.7">SIZE:</text>
<text x="478.8" y="393.7">DRAWING NO:</text>
<text x="523.2" y="393.7">REV:</text>
<text x="343.9" y="402.6">QUALITY CONTROL:</text>
<text x="382" y="402.6">DATED:</text>
<text x="343.9" y="412.7">RELEASED:</text>
<text x="382" y="412.7">DATED:</text>
<text x="407.7" y="416.6">SCALE:</text>
<text x="488.9" y="416.6">SHEET:</text>
<text x="499.4" y="416.6">OF</text>
</g>
</svg>
